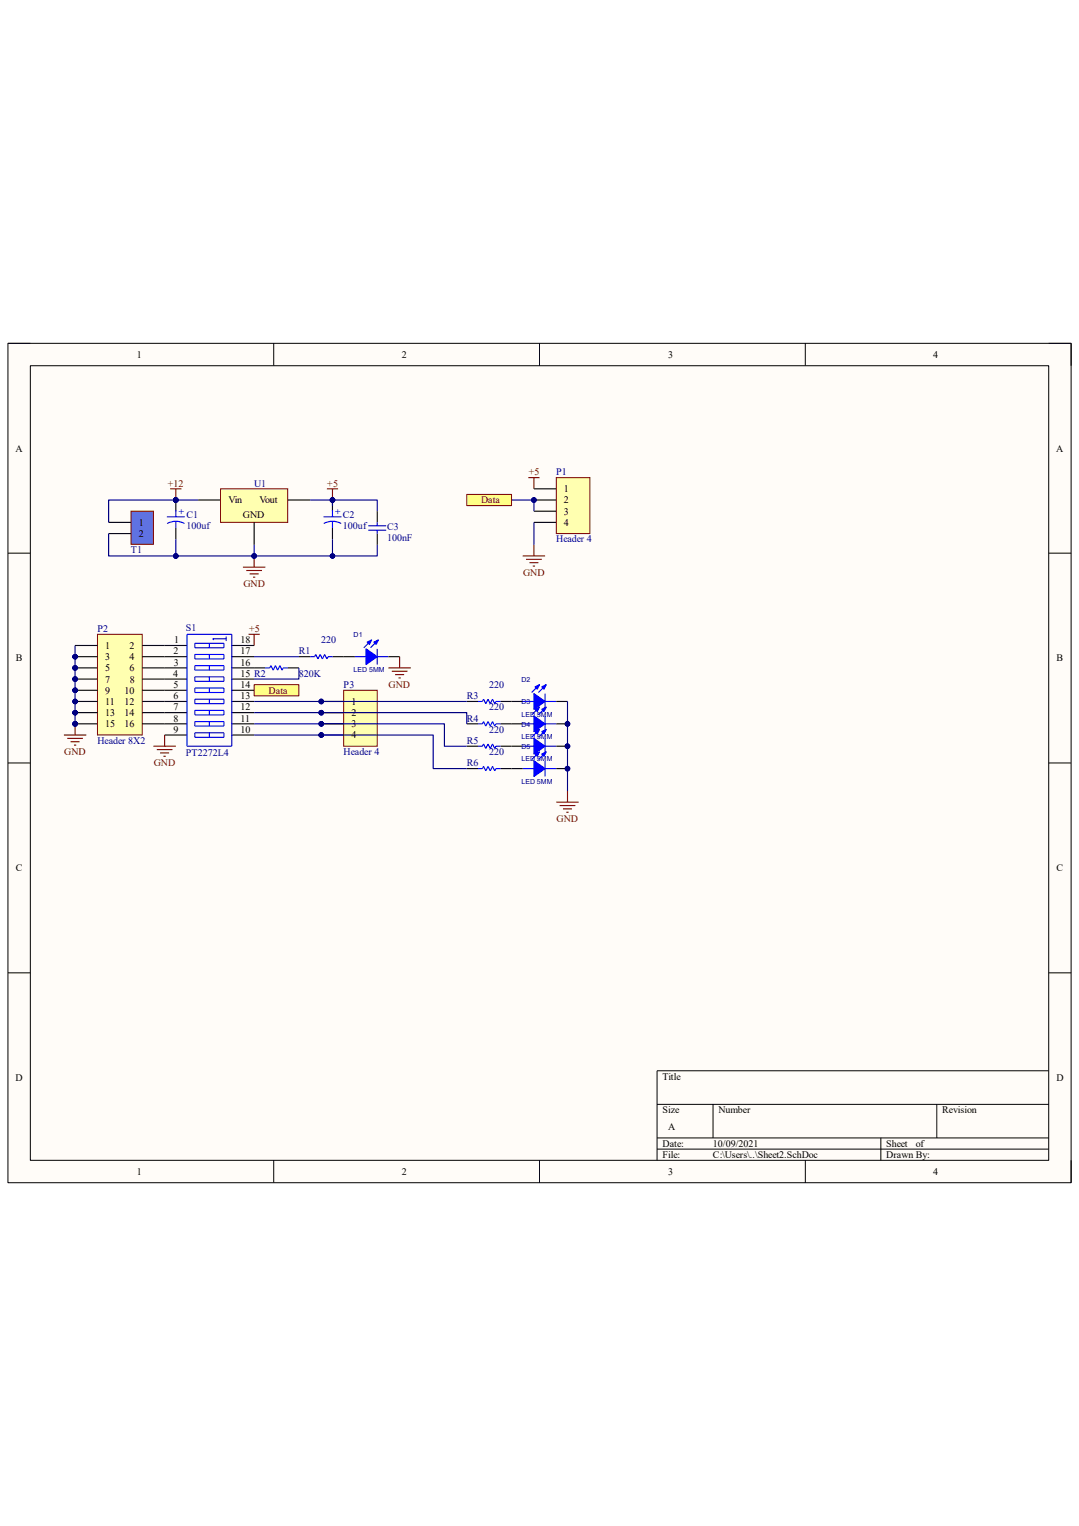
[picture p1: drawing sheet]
<svg xmlns="http://www.w3.org/2000/svg" width="210mm" height="297mm" viewBox="0 0 210 297" stroke-linecap="round" stroke-linejoin="round" font-family="sans-serif">
<path d="M1.5 66.8h207v163.4h-207z" fill-rule="evenodd" fill="#fffcf8"/>
<path d="M1.5 66.8h207v163.4h-207z" fill="none" stroke="#000" stroke-width=".19"/>
<path d="M5.9 71.2h198.2v154.6h-198.2z" fill-rule="evenodd" fill="#fffcf8"/>
<g fill="none" stroke="#000" stroke-width=".19">
<path d="M1.5 66.8h4.4M5.9 71.2h198.2v154.6h-198.2zM53.3 66.8v4.4M105 66.8v4.4M156.7 66.8v4.4M204.1 66.8h4.4v4.4M1.5 107.7h4.4M204.1 107.7h4.4M1.5 148.5h4.4M204.1 148.5h4.4M1.5 189.3h4.4M204.1 189.3h4.4"/>
<path d="M127.9 214.9h76.2M138.8 214.9v6.6M182.3 214.9v6.6M204.1 208.4h-76.2v17.4M53.3 225.8v4.4M105 225.8v4.4M127.9 221.5h76.2M127.9 223.7h76.2M156.7 225.8v4.4M171.4 221.5v4.3M208.5 225.8v4.4"/>
</g>
<path d="M42.9 95.1h13.1v6.6h-13.1z" fill-rule="evenodd" fill="#ffffb0"/>
<path d="M42.9 95.1h13.1v6.6h-13.1z" fill="none" stroke="#800000" stroke-width=".19"/>
<path d="M38.6 97.3h4.3M56 97.3h4.4M49.5 101.7v4.3" fill="none" stroke="#000" stroke-width=".22"/>
<path d="M47.3 110.4h4.3M47.9 111h3.1M48.6 111.7h1.7M49.2 112.3h.5M49.5 108.2v2.2" fill="none" stroke="#800000" stroke-width=".22"/>
<circle cx="49.5" cy="108.2" r=".44" fill="#000080"/>
<circle cx="49.5" cy="108.2" r=".44" fill="none" stroke="#000080" stroke-width=".19"/>
<path d="M33.1 95.1h2.2M34.2 95.1v2.2" fill="none" stroke="#800000" stroke-width=".22"/>
<circle cx="34.2" cy="97.3" r=".44" fill="#000080"/>
<circle cx="34.2" cy="97.3" r=".44" fill="none" stroke="#000080" stroke-width=".19"/>
<path d="M63.6 95.1h2.2M64.7 95.1v2.2" fill="none" stroke="#800000" stroke-width=".22"/>
<circle cx="64.7" cy="97.3" r=".44" fill="#000080"/>
<circle cx="64.7" cy="97.3" r=".44" fill="none" stroke="#000080" stroke-width=".19"/>
<g fill="none" stroke="#000" stroke-width=".22">
<path d="M73.4 99.5v2.2M73.4 103.9v2.1M32 125.6h4.4M32 127.8h4.4M32 130h4.4M32 132.2h4.4M32 134.4h4.4M32 136.5h4.4M32 138.7h4.4M45.1 125.6h4.4M45.1 127.8h4.4M45.1 130h4.4"/>
<path d="M45.1 132.2h4.4M45.1 134.4h4.4M45.1 136.5h4.4M45.1 138.7h4.4M58.2 127.8h2.2M64.7 127.8h2.2M32 140.9h4.4M32 143.1h4.4M45.1 140.9h4.4M45.1 143.1h4.4"/>
</g>
<g fill="none" stroke="#00f" stroke-width=".22">
<path d="M71.7 102.3h3.5M71.7 103.2h3.5M73.4 101.7v.6M73.4 103.2v.7M36.4 123.5h8.7v21.7h-8.7zM37.9 125.2h5.7v.9h-5.7zM37.9 127.4h5.7v.8h-5.7zM37.9 129.6h5.7v.8h-5.7zM37.9 131.7h5.7v.9h-5.7zM37.9 133.9h5.7v.9h-5.7zM37.9 136.1h5.7v.9h-5.7zM37.9 138.3h5.7v.8h-5.7z"/>
<path d="M40.8 125.2v.9M40.8 127.4v.8M40.8 129.6v.8M40.8 131.7v.9M40.8 133.9v.9M40.8 136.1v.9M40.8 138.3v.8M44 124.3h-2.6l.2 .2M44 123.9v.9M60.4 127.8h.8l.2-.4 .5 .8 .4-.8 .5 .8 .4-.8 .4 .8 .2-.4h.9M69.1 127.8h2.1M73.4 126.3v3"/>
<path d="M73.4 127.8h2.2M37.9 140.4h5.7v.9h-5.7zM37.9 142.6h5.7v.9h-5.7zM40.8 140.4v.9M40.8 142.6v.9"/>
</g>
<path d="M48.4 123.5h2.2M49.5 123.5v2.1M29.9 145.2h4.3M30.5 145.9h3.1M31.2 146.5h1.7M31.8 147.2h.5M32 143.1v2.1" fill="none" stroke="#800000" stroke-width=".22"/>
<path d="M71.2 126.3l2.2 1.5-2.2 1.5z" fill-rule="evenodd" fill="#00f"/>
<path d="M71.2 126.3l2.2 1.5-2.2 1.5z" fill="none" stroke="#00f" stroke-width=".22"/>
<path d="M72.8 125l.8-.5-.4 .9z" fill-rule="evenodd" fill="#00f"/>
<path d="M72.8 125l.8-.5-.4 .9z" fill="none" stroke="#00f" stroke-width=".22"/>
<path d="M71.5 125l.8-.5-.4 .9z" fill-rule="evenodd" fill="#00f"/>
<path d="M51.6 130h.9l.2-.4 .5 .8 .4-.8 .4 .8 .5-.8 .4 .8 .2-.4h.9M71.5 125l.8-.5-.4 .9zM72.1 124.8l-1.3 1.3M73.4 124.8l-1.3 1.3" fill="none" stroke="#00f" stroke-width=".22"/>
<path d="M49.5 130h2.1M56 130h2.2M66.9 127.8h2.2M75.6 127.8h2.2" fill="none" stroke="#000" stroke-width=".22"/>
<path d="M75.6 130h4.4M76.3 130.6h3M76.9 131.3h1.8M77.6 132h.4M77.8 127.8v2.2" fill="none" stroke="#800000" stroke-width=".22"/>
<path d="M49.5 133.3h8.7v2.1h-8.7z" fill-rule="evenodd" fill="#ffff80"/>
<path d="M49.5 133.3h8.7v2.1h-8.7z" fill="none" stroke="#800000" stroke-width=".19"/>
<circle cx="103.9" cy="97.3" r=".44" fill="#000080"/>
<circle cx="103.9" cy="97.3" r=".44" fill="none" stroke="#000080" stroke-width=".19"/>
<path d="M108.3 93h6.5v10.9h-6.5z" fill-rule="evenodd" fill="#ffffb0"/>
<path d="M108.3 93h6.5v10.9h-6.5z" fill="none" stroke="#800000" stroke-width=".19"/>
<path d="M103.9 95.1h4.4M103.9 97.3h4.4" fill="none" stroke="#000" stroke-width=".22"/>
<circle cx="103.9" cy="97.3" r=".44" fill="#000080"/>
<circle cx="103.9" cy="97.3" r=".44" fill="none" stroke="#000080" stroke-width=".19"/>
<path d="M103.9 99.5h4.4M103.9 101.7h4.4" fill="none" stroke="#000" stroke-width=".22"/>
<path d="M102.8 93h2.2M103.9 93v2.1M101.7 108.2h4.4M102.4 108.9h3M103 109.5h1.8M103.7 110.2h.4M103.9 106v2.2" fill="none" stroke="#800000" stroke-width=".22"/>
<path d="M90.9 96.2h8.7v2.2h-8.7z" fill-rule="evenodd" fill="#ffff80"/>
<path d="M90.9 96.2h8.7v2.2h-8.7z" fill="none" stroke="#800000" stroke-width=".19"/>
<circle cx="14.6" cy="127.8" r=".44" fill="#000080"/>
<circle cx="14.6" cy="127.8" r=".44" fill="none" stroke="#000080" stroke-width=".19"/>
<circle cx="14.6" cy="130" r=".44" fill="#000080"/>
<circle cx="14.6" cy="130" r=".44" fill="none" stroke="#000080" stroke-width=".19"/>
<circle cx="14.6" cy="132.2" r=".44" fill="#000080"/>
<circle cx="14.6" cy="132.2" r=".44" fill="none" stroke="#000080" stroke-width=".19"/>
<circle cx="14.6" cy="134.4" r=".44" fill="#000080"/>
<circle cx="14.6" cy="134.4" r=".44" fill="none" stroke="#000080" stroke-width=".19"/>
<circle cx="14.6" cy="136.5" r=".44" fill="#000080"/>
<circle cx="14.6" cy="136.5" r=".44" fill="none" stroke="#000080" stroke-width=".19"/>
<circle cx="14.6" cy="138.7" r=".44" fill="#000080"/>
<circle cx="14.6" cy="138.7" r=".44" fill="none" stroke="#000080" stroke-width=".19"/>
<circle cx="14.6" cy="140.9" r=".44" fill="#000080"/>
<circle cx="14.6" cy="140.9" r=".44" fill="none" stroke="#000080" stroke-width=".19"/>
<path d="M19 123.5h8.7v19.6h-8.7z" fill-rule="evenodd" fill="#ffffb0"/>
<path d="M19 123.5h8.7v19.6h-8.7z" fill="none" stroke="#800000" stroke-width=".19"/>
<path d="M14.6 125.6h4.4M14.6 127.8h4.4M27.7 125.6h4.3" fill="none" stroke="#000" stroke-width=".22"/>
<circle cx="14.6" cy="127.8" r=".44" fill="#000080"/>
<circle cx="14.6" cy="127.8" r=".44" fill="none" stroke="#000080" stroke-width=".19"/>
<path d="M14.6 130h4.4M27.7 127.8h4.3" fill="none" stroke="#000" stroke-width=".22"/>
<circle cx="14.6" cy="130" r=".44" fill="#000080"/>
<circle cx="14.6" cy="130" r=".44" fill="none" stroke="#000080" stroke-width=".19"/>
<path d="M14.6 132.2h4.4M27.7 130h4.3" fill="none" stroke="#000" stroke-width=".22"/>
<circle cx="14.6" cy="132.2" r=".44" fill="#000080"/>
<circle cx="14.6" cy="132.2" r=".44" fill="none" stroke="#000080" stroke-width=".19"/>
<path d="M14.6 134.4h4.4M27.7 132.2h4.3" fill="none" stroke="#000" stroke-width=".22"/>
<circle cx="14.6" cy="134.4" r=".44" fill="#000080"/>
<circle cx="14.6" cy="134.4" r=".44" fill="none" stroke="#000080" stroke-width=".19"/>
<path d="M14.6 136.5h4.4M27.7 134.4h4.3" fill="none" stroke="#000" stroke-width=".22"/>
<circle cx="14.6" cy="136.5" r=".44" fill="#000080"/>
<circle cx="14.6" cy="136.5" r=".44" fill="none" stroke="#000080" stroke-width=".19"/>
<path d="M14.6 138.7h4.4M27.7 136.5h4.3" fill="none" stroke="#000" stroke-width=".22"/>
<circle cx="14.6" cy="138.7" r=".44" fill="#000080"/>
<circle cx="14.6" cy="138.7" r=".44" fill="none" stroke="#000080" stroke-width=".19"/>
<path d="M27.7 138.7h4.3M14.6 140.9h4.4" fill="none" stroke="#000" stroke-width=".22"/>
<circle cx="14.6" cy="140.9" r=".44" fill="#000080"/>
<circle cx="14.6" cy="140.9" r=".44" fill="none" stroke="#000080" stroke-width=".19"/>
<path d="M27.7 140.9h4.3" fill="none" stroke="#000" stroke-width=".22"/>
<path d="M12.4 143.1h4.4M13.1 143.7h3M13.7 144.4h1.8M14.4 145h.4M14.6 140.9v2.2" fill="none" stroke="#800000" stroke-width=".22"/>
<circle cx="14.6" cy="140.9" r=".44" fill="#000080"/>
<circle cx="14.6" cy="140.9" r=".44" fill="none" stroke="#000080" stroke-width=".19"/>
<circle cx="62.5" cy="136.5" r=".44" fill="#000080"/>
<circle cx="62.5" cy="136.5" r=".44" fill="none" stroke="#000080" stroke-width=".19"/>
<circle cx="62.5" cy="138.7" r=".44" fill="#000080"/>
<circle cx="62.5" cy="138.7" r=".44" fill="none" stroke="#000080" stroke-width=".19"/>
<circle cx="62.5" cy="140.9" r=".44" fill="#000080"/>
<circle cx="62.5" cy="140.9" r=".44" fill="none" stroke="#000080" stroke-width=".19"/>
<circle cx="62.5" cy="143.1" r=".44" fill="#000080"/>
<circle cx="62.5" cy="143.1" r=".44" fill="none" stroke="#000080" stroke-width=".19"/>
<path d="M66.9 134.4h6.5v10.8h-6.5z" fill-rule="evenodd" fill="#ffffb0"/>
<path d="M66.9 134.4h6.5v10.8h-6.5z" fill="none" stroke="#800000" stroke-width=".19"/>
<path d="M62.5 136.5h4.4" fill="none" stroke="#000" stroke-width=".22"/>
<circle cx="62.5" cy="136.5" r=".44" fill="#000080"/>
<circle cx="62.5" cy="136.5" r=".44" fill="none" stroke="#000080" stroke-width=".19"/>
<path d="M62.5 138.7h4.4" fill="none" stroke="#000" stroke-width=".22"/>
<circle cx="62.5" cy="138.7" r=".44" fill="#000080"/>
<circle cx="62.5" cy="138.7" r=".44" fill="none" stroke="#000080" stroke-width=".19"/>
<path d="M62.5 140.9h4.4" fill="none" stroke="#000" stroke-width=".22"/>
<circle cx="62.5" cy="140.9" r=".44" fill="#000080"/>
<circle cx="62.5" cy="140.9" r=".44" fill="none" stroke="#000080" stroke-width=".19"/>
<path d="M62.5 143.1h4.4" fill="none" stroke="#000" stroke-width=".22"/>
<circle cx="62.5" cy="143.1" r=".44" fill="#000080"/>
<circle cx="62.5" cy="143.1" r=".44" fill="none" stroke="#000080" stroke-width=".19"/>
<path d="M90.9 136.5h2.1M97.4 136.5h2.2" fill="none" stroke="#000" stroke-width=".22"/>
<path d="M93 136.5h.9l.2-.4 .5 .9 .4-.9 .4 .9 .5-.9 .4 .9 .2-.5h.9M101.7 136.5h2.2M106.1 136.5h2.2M106.1 135v3.1" fill="none" stroke="#00f" stroke-width=".22"/>
<path d="M103.9 135l2.2 1.5-2.2 1.6z" fill-rule="evenodd" fill="#00f"/>
<path d="M103.9 135l2.2 1.5-2.2 1.6z" fill="none" stroke="#00f" stroke-width=".22"/>
<path d="M105.4 133.7l.9-.4-.4 .8z" fill-rule="evenodd" fill="#00f"/>
<path d="M105.4 133.7l.9-.4-.4 .8z" fill="none" stroke="#00f" stroke-width=".22"/>
<path d="M104.1 133.7l.9-.4-.4 .8z" fill-rule="evenodd" fill="#00f"/>
<path d="M104.1 133.7l.9-.4-.4 .8zM104.8 133.5l-1.3 1.3M106.1 133.5l-1.3 1.3M93 140.9h.9l.2-.5 .5 .9 .4-.9 .4 .9 .5-.9 .4 .9 .2-.4h.9" fill="none" stroke="#00f" stroke-width=".22"/>
<path d="M99.6 136.5h2.1M108.3 136.5h2.2M90.9 140.9h2.1M97.4 140.9h2.2" fill="none" stroke="#000" stroke-width=".22"/>
<circle cx="110.5" cy="140.9" r=".44" fill="#000080"/>
<circle cx="110.5" cy="140.9" r=".44" fill="none" stroke="#000080" stroke-width=".19"/>
<path d="M106.1 139.4v3M101.7 140.9h2.2M106.1 140.9h2.2" fill="none" stroke="#00f" stroke-width=".22"/>
<path d="M103.9 139.4l2.2 1.5-2.2 1.5z" fill-rule="evenodd" fill="#00f"/>
<path d="M103.9 139.4l2.2 1.5-2.2 1.5z" fill="none" stroke="#00f" stroke-width=".22"/>
<path d="M105.4 138.1l.9-.5-.4 .9z" fill-rule="evenodd" fill="#00f"/>
<path d="M105.4 138.1l.9-.5-.4 .9z" fill="none" stroke="#00f" stroke-width=".22"/>
<path d="M104.1 138.1l.9-.5-.4 .9z" fill-rule="evenodd" fill="#00f"/>
<path d="M104.1 138.1l.9-.5-.4 .9zM104.8 137.8l-1.3 1.3M106.1 137.8l-1.3 1.3" fill="none" stroke="#00f" stroke-width=".22"/>
<path d="M99.6 140.9h2.1M108.3 140.9h2.2" fill="none" stroke="#000" stroke-width=".22"/>
<circle cx="110.5" cy="140.9" r=".44" fill="#000080"/>
<circle cx="110.5" cy="140.9" r=".44" fill="none" stroke="#000080" stroke-width=".19"/>
<path d="M90.9 145.2h2.1M97.4 145.2h2.2" fill="none" stroke="#000" stroke-width=".22"/>
<path d="M93 145.2h.9l.2-.4 .5 .9 .4-.9 .4 .9 .5-.9 .4 .9 .2-.5h.9" fill="none" stroke="#00f" stroke-width=".22"/>
<circle cx="110.5" cy="145.2" r=".44" fill="#000080"/>
<circle cx="110.5" cy="145.2" r=".44" fill="none" stroke="#000080" stroke-width=".19"/>
<path d="M101.7 145.2h2.2M106.1 143.7v3.1M106.1 145.2h2.2" fill="none" stroke="#00f" stroke-width=".22"/>
<path d="M103.9 143.7l2.2 1.5-2.2 1.6z" fill-rule="evenodd" fill="#00f"/>
<path d="M103.9 143.7l2.2 1.5-2.2 1.6z" fill="none" stroke="#00f" stroke-width=".22"/>
<path d="M105.4 142.4l.9-.4-.4 .8z" fill-rule="evenodd" fill="#00f"/>
<path d="M105.4 142.4l.9-.4-.4 .8z" fill="none" stroke="#00f" stroke-width=".22"/>
<path d="M104.1 142.4l.9-.4-.4 .8z" fill-rule="evenodd" fill="#00f"/>
<path d="M104.1 142.4l.9-.4-.4 .8zM104.8 142.2l-1.3 1.3M106.1 142.2l-1.3 1.3" fill="none" stroke="#00f" stroke-width=".22"/>
<path d="M99.6 145.2h2.1M108.3 145.2h2.2" fill="none" stroke="#000" stroke-width=".22"/>
<circle cx="110.5" cy="145.2" r=".44" fill="#000080"/>
<circle cx="110.5" cy="145.2" r=".44" fill="none" stroke="#000080" stroke-width=".19"/>
<path d="M90.9 149.6h2.1M97.4 149.6h2.2" fill="none" stroke="#000" stroke-width=".22"/>
<path d="M93 149.6h.9l.2-.4 .5 .8 .4-.8 .4 .8 .5-.8 .4 .8 .2-.4h.9" fill="none" stroke="#00f" stroke-width=".22"/>
<circle cx="110.5" cy="149.6" r=".44" fill="#000080"/>
<circle cx="110.5" cy="149.6" r=".44" fill="none" stroke="#000080" stroke-width=".19"/>
<path d="M101.7 149.6h2.2M106.1 148.1v3M106.1 149.6h2.2" fill="none" stroke="#00f" stroke-width=".22"/>
<path d="M103.9 148.1l2.2 1.5-2.2 1.5z" fill-rule="evenodd" fill="#00f"/>
<path d="M103.9 148.1l2.2 1.5-2.2 1.5z" fill="none" stroke="#00f" stroke-width=".22"/>
<path d="M105.4 146.8l.9-.5-.4 .9z" fill-rule="evenodd" fill="#00f"/>
<path d="M105.4 146.8l.9-.5-.4 .9z" fill="none" stroke="#00f" stroke-width=".22"/>
<path d="M104.1 146.8l.9-.5-.4 .9z" fill-rule="evenodd" fill="#00f"/>
<path d="M104.1 146.8l.9-.5-.4 .9zM104.8 146.5l-1.3 1.4M106.1 146.5l-1.3 1.4" fill="none" stroke="#00f" stroke-width=".22"/>
<path d="M99.6 149.6h2.1M108.3 149.6h2.2" fill="none" stroke="#000" stroke-width=".22"/>
<circle cx="110.5" cy="149.6" r=".44" fill="#000080"/>
<circle cx="110.5" cy="149.6" r=".44" fill="none" stroke="#000080" stroke-width=".19"/>
<path d="M108.3 156.1h4.3M108.9 156.8h3.1M109.6 157.4h1.7M110.2 158.1h.5M110.5 154v2.1" fill="none" stroke="#800000" stroke-width=".22"/>
<path d="M25.5 99.5h4.4v6.4h-4.4z" fill-rule="evenodd" fill="#5f74e2"/>
<path d="M25.5 99.5h4.4v6.4h-4.4z" fill="none" stroke="#800000" stroke-width=".19"/>
<path d="M21.2 101.7h4.3M21.2 103.9h4.3" fill="none" stroke="#000" stroke-width=".22"/>
<circle cx="34.2" cy="97.3" r=".44" fill="#000080"/>
<circle cx="34.2" cy="97.3" r=".44" fill="none" stroke="#000080" stroke-width=".19"/>
<path d="M34.2 97.3v2.2" fill="none" stroke="#000" stroke-width=".22"/>
<circle cx="34.2" cy="97.3" r=".44" fill="#000080"/>
<circle cx="34.2" cy="97.3" r=".44" fill="none" stroke="#000080" stroke-width=".19"/>
<path d="M34.2 102.8v2.1" fill="none" stroke="#000" stroke-width=".22"/>
<path d="M34.2 99.3v1.3M32.5 100.6h3.5M34.2 101.5h.7l1 .4M34.2 101.5h-.7l-1 .4M34.2 101.5v1.3" fill="none" stroke="#00f" stroke-width=".22"/>
<circle cx="64.7" cy="97.3" r=".44" fill="#000080"/>
<circle cx="64.7" cy="97.3" r=".44" fill="none" stroke="#000080" stroke-width=".19"/>
<path d="M64.7 97.3v2.2" fill="none" stroke="#000" stroke-width=".22"/>
<circle cx="64.7" cy="97.3" r=".44" fill="#000080"/>
<circle cx="64.7" cy="97.3" r=".44" fill="none" stroke="#000080" stroke-width=".19"/>
<path d="M64.7 102.8v2.1" fill="none" stroke="#000" stroke-width=".22"/>
<path d="M64.7 99.3v1.3M63 100.6h3.5M64.7 101.5h.7l1 .4M64.7 101.5h-.7l-1 .4M64.7 101.5v1.3" fill="none" stroke="#00f" stroke-width=".22"/>
<path d="M21.2 103.9v4.3h13M103.9 101.7v4.3" fill="none" stroke="#000080" stroke-width=".22"/>
<circle cx="34.2" cy="108.2" r=".44" fill="#000080"/>
<circle cx="34.2" cy="108.2" r=".44" fill="none" stroke="#000080" stroke-width=".19"/>
<path d="M34.2 97.3h-13v4.4" fill="none" stroke="#000080" stroke-width=".22"/>
<circle cx="34.2" cy="97.3" r=".44" fill="#000080"/>
<circle cx="34.2" cy="97.3" r=".44" fill="none" stroke="#000080" stroke-width=".19"/>
<path d="M64.7 104.9v3.3h-30.5" fill="none" stroke="#000080" stroke-width=".22"/>
<circle cx="34.2" cy="108.2" r=".44" fill="#000080"/>
<circle cx="34.2" cy="108.2" r=".44" fill="none" stroke="#000080" stroke-width=".19"/>
<circle cx="49.5" cy="108.2" r=".44" fill="#000080"/>
<circle cx="49.5" cy="108.2" r=".44" fill="none" stroke="#000080" stroke-width=".19"/>
<circle cx="64.7" cy="108.2" r=".44" fill="#000080"/>
<circle cx="64.7" cy="108.2" r=".44" fill="none" stroke="#000080" stroke-width=".19"/>
<path d="M34.2 97.3h4.4" fill="none" stroke="#000080" stroke-width=".22"/>
<circle cx="34.2" cy="97.3" r=".44" fill="#000080"/>
<circle cx="34.2" cy="97.3" r=".44" fill="none" stroke="#000080" stroke-width=".19"/>
<path d="M49.5 143.1h34.8v6.5h6.6" fill="none" stroke="#000080" stroke-width=".22"/>
<circle cx="62.5" cy="143.1" r=".44" fill="#000080"/>
<circle cx="62.5" cy="143.1" r=".44" fill="none" stroke="#000080" stroke-width=".19"/>
<path d="M49.5 140.9h37v4.3h4.4" fill="none" stroke="#000080" stroke-width=".22"/>
<circle cx="62.5" cy="140.9" r=".44" fill="#000080"/>
<circle cx="62.5" cy="140.9" r=".44" fill="none" stroke="#000080" stroke-width=".19"/>
<path d="M49.5 138.7h41.4v2.2" fill="none" stroke="#000080" stroke-width=".22"/>
<circle cx="62.5" cy="138.7" r=".44" fill="#000080"/>
<circle cx="62.5" cy="138.7" r=".44" fill="none" stroke="#000080" stroke-width=".19"/>
<path d="M49.5 136.5h41.4" fill="none" stroke="#000080" stroke-width=".22"/>
<circle cx="62.5" cy="136.5" r=".44" fill="#000080"/>
<circle cx="62.5" cy="136.5" r=".44" fill="none" stroke="#000080" stroke-width=".19"/>
<path d="M60.4 97.3h4.3M49.5 127.8h8.7M58.2 130v2.2h-8.7" fill="none" stroke="#000080" stroke-width=".22"/>
<circle cx="64.7" cy="97.3" r=".44" fill="#000080"/>
<circle cx="64.7" cy="97.3" r=".44" fill="none" stroke="#000080" stroke-width=".19"/>
<path d="M73.4 106v2.2h-8.7" fill="none" stroke="#000080" stroke-width=".22"/>
<circle cx="64.7" cy="108.2" r=".44" fill="#000080"/>
<circle cx="64.7" cy="108.2" r=".44" fill="none" stroke="#000080" stroke-width=".19"/>
<path d="M64.7 97.3h8.7v2.2" fill="none" stroke="#000080" stroke-width=".22"/>
<circle cx="64.7" cy="97.3" r=".44" fill="#000080"/>
<circle cx="64.7" cy="97.3" r=".44" fill="none" stroke="#000080" stroke-width=".19"/>
<path d="M99.6 97.3h4.3v2.2" fill="none" stroke="#000080" stroke-width=".22"/>
<circle cx="103.9" cy="97.3" r=".44" fill="#000080"/>
<circle cx="103.9" cy="97.3" r=".44" fill="none" stroke="#000080" stroke-width=".19"/>
<path d="M14.6 125.6v15.3" fill="none" stroke="#000080" stroke-width=".22"/>
<circle cx="14.6" cy="140.9" r=".44" fill="#000080"/>
<circle cx="14.6" cy="140.9" r=".44" fill="none" stroke="#000080" stroke-width=".19"/>
<circle cx="14.6" cy="138.7" r=".44" fill="#000080"/>
<circle cx="14.6" cy="138.7" r=".44" fill="none" stroke="#000080" stroke-width=".19"/>
<circle cx="14.6" cy="136.5" r=".44" fill="#000080"/>
<circle cx="14.6" cy="136.5" r=".44" fill="none" stroke="#000080" stroke-width=".19"/>
<circle cx="14.6" cy="134.4" r=".44" fill="#000080"/>
<circle cx="14.6" cy="134.4" r=".44" fill="none" stroke="#000080" stroke-width=".19"/>
<circle cx="14.6" cy="132.2" r=".44" fill="#000080"/>
<circle cx="14.6" cy="132.2" r=".44" fill="none" stroke="#000080" stroke-width=".19"/>
<circle cx="14.6" cy="130" r=".44" fill="#000080"/>
<circle cx="14.6" cy="130" r=".44" fill="none" stroke="#000080" stroke-width=".19"/>
<circle cx="14.6" cy="127.8" r=".44" fill="#000080"/>
<circle cx="14.6" cy="127.8" r=".44" fill="none" stroke="#000080" stroke-width=".19"/>
<path d="M34.2 104.9v3.3" fill="none" stroke="#000080" stroke-width=".22"/>
<circle cx="34.2" cy="108.2" r=".44" fill="#000080"/>
<circle cx="34.2" cy="108.2" r=".44" fill="none" stroke="#000080" stroke-width=".19"/>
<path d="M49.5 106v2.2" fill="none" stroke="#000080" stroke-width=".22"/>
<circle cx="49.5" cy="108.2" r=".44" fill="#000080"/>
<circle cx="49.5" cy="108.2" r=".44" fill="none" stroke="#000080" stroke-width=".19"/>
<path d="M64.7 97.3v1.1" fill="none" stroke="#000080" stroke-width=".22"/>
<circle cx="64.7" cy="97.3" r=".44" fill="#000080"/>
<circle cx="64.7" cy="97.3" r=".44" fill="none" stroke="#000080" stroke-width=".19"/>
<path d="M110.5 136.5v17.5" fill="none" stroke="#000080" stroke-width=".22"/>
<circle cx="110.5" cy="140.9" r=".44" fill="#000080"/>
<circle cx="110.5" cy="140.9" r=".44" fill="none" stroke="#000080" stroke-width=".19"/>
<circle cx="110.5" cy="145.2" r=".44" fill="#000080"/>
<circle cx="110.5" cy="145.2" r=".44" fill="none" stroke="#000080" stroke-width=".19"/>
<circle cx="110.5" cy="149.6" r=".44" fill="#000080"/>
<circle cx="110.5" cy="149.6" r=".44" fill="none" stroke="#000080" stroke-width=".19"/>
<g font-size="1.9">
<text x="26.6" y="69.6">1</text>
<text x="78.2" y="69.6">2</text>
<text x="130" y="69.6">3</text>
<text x="181.7" y="69.6">4</text>
<text x="3" y="87.9">A</text>
<text x="205.6" y="87.9">A</text>
<text x="109.8" y="95.8">1</text>
<text x="44.4" y="98">Vin</text>
<text x="47.3" y="100.8">GND</text>
<text x="50.5" y="98">Vout</text>
<text x="109.8" y="98">2</text>
<text x="109.8" y="100.2">3</text>
<text x="27" y="102.3">1</text>
<text x="27" y="104.5">2</text>
<text x="109.8" y="102.3">4</text>
<text x="33.9" y="125.2">1</text>
<text x="46.8" y="125.2">18</text>
<text x="3.1" y="128.7">B</text>
<text x="20.5" y="126.3">1</text>
<text x="20.5" y="128.5">3</text>
<text x="20.5" y="130.6">5</text>
<text x="25.2" y="126.3">2</text>
<text x="25.2" y="128.5">4</text>
<text x="25.2" y="130.6">6</text>
<text x="33.7" y="131.7">4</text>
<text x="33.7" y="127.4">2</text>
<text x="33.8" y="129.5">3</text>
<text x="46.8" y="127.4">17</text>
<text x="46.8" y="129.5">16</text>
<text x="46.8" y="131.7">15 R2</text>
<text x="205.7" y="128.7">B</text>
<text x="20.5" y="132.8">7</text>
<text x="20.5" y="135">9</text>
<text x="20.5" y="137.2">11</text>
<text x="24.3" y="135">10</text>
<text x="24.3" y="137.2">12</text>
<text x="25.3" y="132.8">8</text>
<text x="33.7" y="136.1">6</text>
<text x="33.8" y="133.9">5</text>
<text x="46.8" y="133.9">14</text>
<text x="46.8" y="136.1">13</text>
<text x="68.4" y="137.2">1</text>
<text x="20.5" y="139.4">13</text>
<text x="20.5" y="141.5">15</text>
<text x="24.3" y="139.4">14</text>
<text x="24.3" y="141.5">16</text>
<text x="33.7" y="138.3">7</text>
<text x="33.7" y="142.6">9</text>
<text x="33.8" y="140.5">8</text>
<text x="46.8" y="138.3">12</text>
<text x="46.8" y="140.5">11</text>
<text x="46.8" y="142.6">10</text>
<text x="68.4" y="139.4">2</text>
<text x="68.4" y="141.5">3</text>
<text x="68.4" y="143.7">4</text>
<text x="3.1" y="169.6">C</text>
<text x="205.7" y="169.6">C</text>
<text x="3" y="210.4">D</text>
<text x="128.9" y="210.1">Title</text>
<text x="205.6" y="210.4">D</text>
<text x="128.9" y="216.7">Size</text>
<text x="130" y="220">A</text>
<text x="139.8" y="216.7">Number</text>
<text x="183.4" y="216.7">Revision</text>
<text x="128.9" y="223.2">Date:</text>
<text x="128.9" y="225.4">File:</text>
<text x="138.8" y="223.2">10/09/2021</text>
<text x="138.8" y="225.4">C:\Users\..\Sheet2.SchDoc</text>
<text x="172.5" y="225.4">Drawn By:</text>
<text x="172.5" y="223.2">Sheet</text>
<text x="178.2" y="223.2">of</text>
<text x="26.6" y="228.7">1</text>
<text x="78.2" y="228.7">2</text>
<text x="130" y="228.7">3</text>
<text x="181.7" y="228.7">4</text>
</g>
<g font-size="1.9" fill="#800000">
<text x="32.7" y="94.7">+12</text>
<text x="63.7" y="94.7">+5</text>
<text x="102.9" y="92.5">+5</text>
<text x="93.6" y="98">Data</text>
<text x="101.8" y="112.1">GND</text>
<text x="47.4" y="114.3">GND</text>
<text x="48.5" y="123">+5</text>
<text x="52.3" y="135">Data</text>
<text x="75.6" y="133.9">GND</text>
<text x="12.5" y="147">GND</text>
<text x="29.9" y="149.2">GND</text>
<text x="108.3" y="160.1">GND</text>
</g>
<g font-size="1.9" fill="#000080">
<text x="49.4" y="94.7">U1</text>
<text x="108.2" y="92.5">P1</text>
<text x="36.3" y="100.8">C1</text>
<text x="66.8" y="100.8">C2</text>
<text x="25.5" y="107.7">T1</text>
<text x="36.3" y="102.9">100uf</text>
<text x="66.8" y="102.9">100uf</text>
<text x="75.4" y="103.2">C3</text>
<text x="75.4" y="105.4">100nF</text>
<text x="108.2" y="105.6">Header 4</text>
<text x="19" y="123">P2</text>
<text x="36.2" y="122.8">S1</text>
<text x="62.5" y="125.2">220</text>
<text x="58.2" y="131.7">820K</text>
<text x="58.2" y="127.4">R1</text>
<text x="66.9" y="133.9">P3</text>
<text x="90.8" y="136.1">R3</text>
<text x="95.2" y="133.9">220</text>
<text x="90.8" y="140.5">R4</text>
<text x="95.2" y="138.3">220</text>
<text x="95.2" y="142.6">220</text>
<text x="19" y="144.8">Header 8X2</text>
<text x="36.2" y="147.2">PT2272L4</text>
<text x="66.9" y="147">Header 4</text>
<text x="90.8" y="144.8">R5</text>
<text x="90.8" y="149.2">R6</text>
<text x="95.2" y="147">220</text>
</g>
<g font-size="1.8" fill="#00f">
<text x="34.7" y="99" transform="rotate(90 34.7 99)">+</text>
<text x="65.2" y="99" transform="rotate(90 65.2 99)">+</text>
</g>
<g font-size="1.4" fill="#000080">
<text x="68.8" y="124">D1</text>
<text x="68.8" y="130.8">LED 5MM</text>
<text x="101.5" y="132.8">D2</text>
<text x="101.5" y="137.1">D3</text>
<text x="101.5" y="139.5">LED 5MM</text>
<text x="101.5" y="143.8">LED 5MM</text>
<text x="101.5" y="141.5">D4</text>
<text x="101.5" y="148.2">LED 5MM</text>
<text x="101.5" y="145.8">D5</text>
<text x="101.5" y="152.6">LED 5MM</text>
</g>
</svg>
